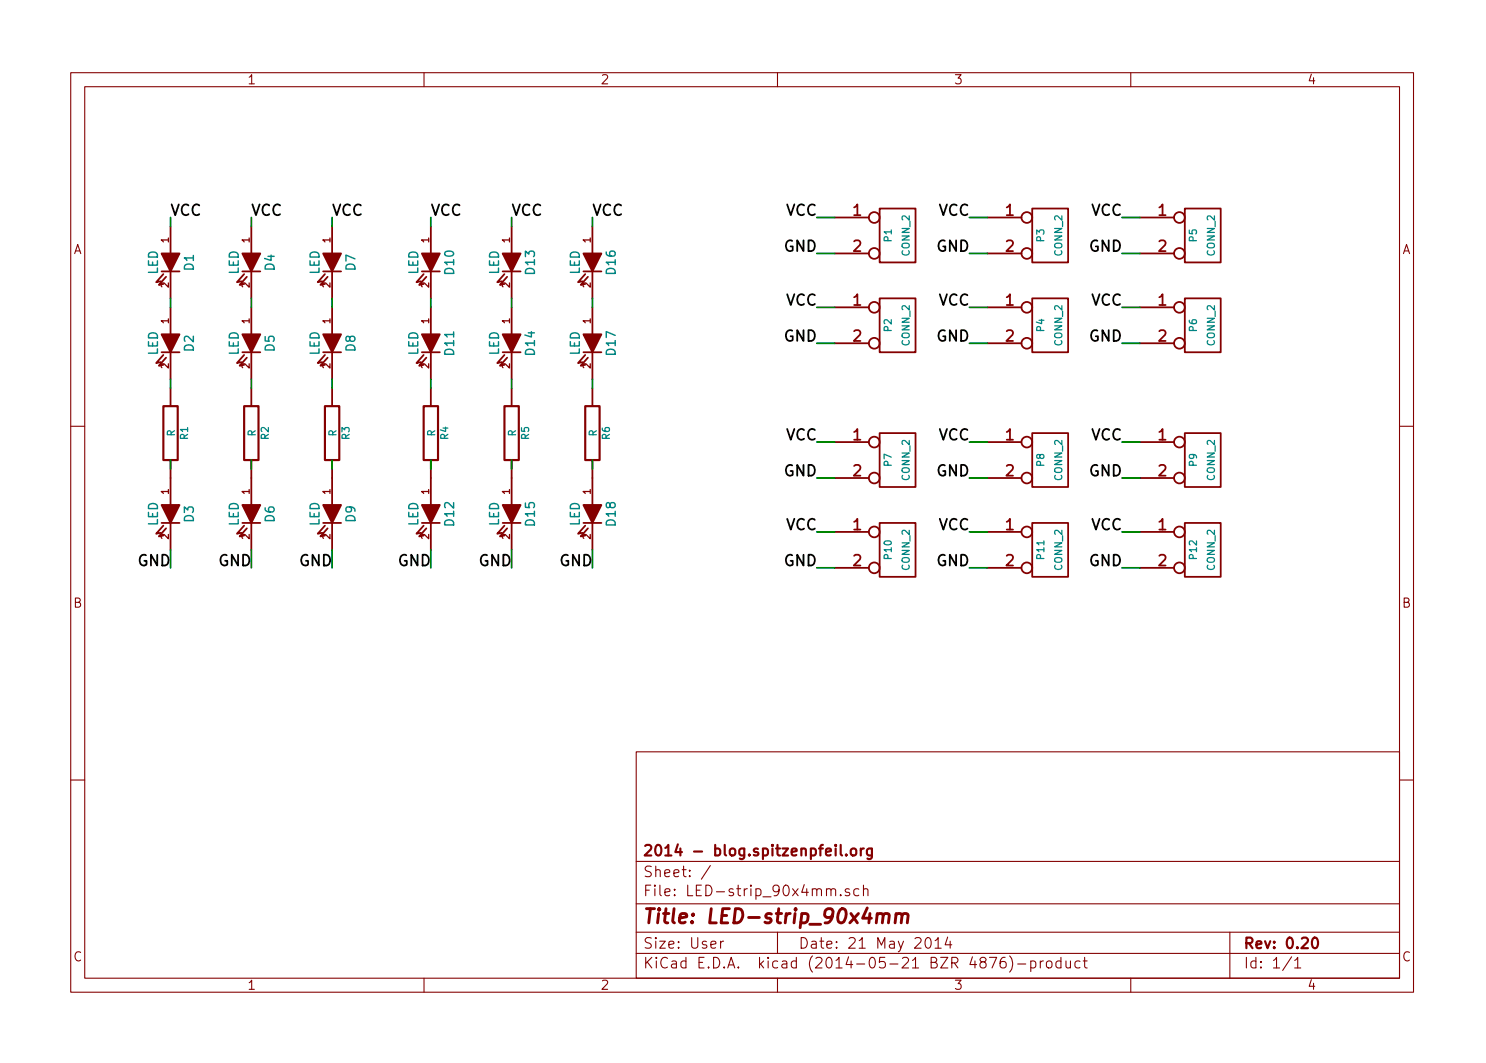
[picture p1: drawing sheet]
<svg xmlns="http://www.w3.org/2000/svg" width="210mm" height="150mm" viewBox="0 0 210 150" stroke-linecap="round" stroke-linejoin="round" font-family="sans-serif">
<g fill="none" stroke="#840000" stroke-width=".15">
<path d="M10 10.3h190v130h-190zM12 12.3h186v126h-186zM60 10.3v2M110 10.3v2M160 10.3v2M10 60.3h2M198 60.3h2M10 110.3h2M90 106.3h108v32h-108zM198 110.3h2M60 138.3v2M90 134.8h108"/>
<path d="M90 131.8h108M90 127.8h108M90 121.8h108M100.5 122.4l-1.3 1.9M102 133.1v1M102.4 133.1h-.3l-.1 .2M110 131.8v3M110 138.3v2M117.6 125.8a.36 .36 0 0 1 .3-.2 .36 .36 0 0 1 .3 .2v.8M118.9 126.5l.1 .1h-.1v-.1v.1M120.2 125.7a.37 .37 0 0 0-.6 .1v.1a.54 .54 0 0 0 .6 .3v.2v.2h-.2h-.4M121.5 125.7l-.4-.1-.3 .3 .1 .6 .2 .1h.4"/>
<path d="M122.2 125.8a.38 .38 0 0 1 .6 0v.8M122.2 125.1v1.5M131 132.7a.35 .35 0 0 1 .4-.1 .35 .35 0 0 1 .3 .2 .77 .77 0 0 1-.5 1.3 .9 .9 0 0 1-.2-1.4zM132.3 133l.4-.4v1.5M132.3 134.1h.9M134.1 132.5l-.4 1.1h1M134.4 133.1v1M140 135.3h1l-.6 1.5M142.2 135.3a.59 .59 0 0 0-.7 .7l.1 .7 .2 .1h.3l.2-.1 .1-.5-.2-.2-.4-.1-.3 .3M142.8 135.1a1.71 1.71 0 0 1 0 2.3M144 136.3h1.1M145.8 135.9a.48 .48 0 0 1 .7 .1l.1 .1-.1 .6a.48 .48 0 0 1-.7 .1"/>
<path d="M145.8 135.9v1.5M147.2 135.9v.9M147.6 135.9h-.3l-.1 .2M148.1 136a.41 .41 0 0 1 .7 .1v.5a.41 .41 0 0 1-.3 .3 .41 .41 0 0 1-.4-.3zM150.1 135.9h-.4l-.3 .2 .1 .6 .2 .1h.4M150.1 135.3v1.5M150.8 135.9l.1 .9a.4 .4 0 0 0 .6-.1M151.5 135.9v.9M152.8 135.9h-.4l-.3 .2 .1 .6 .2 .1h.4M153.3 135.9h.5M153.5 135.3v1.3l.2 .2h.1M160 138.3v2"/>
<path d="M174 131.8v6.5M182.8 135.3l-1.3 1.9M183.2 135.8l.4-.5v1.5M183.2 136.8h.8"/>
</g>
<g fill="none" stroke="#840000" stroke-width=".3">
<path d="M23.1 57.4h2v7.6h-2zM34.5 57.4h2.1v7.6h-2.1zM46 57.4h2v7.6h-2zM59.9 57.4h2.1v7.6h-2.1zM71.4 57.4h2v7.6h-2zM82.8 57.4h2v7.6h-2zM118.9 119.4v1.3l.3 .2M121.8 120v.9M122.2 120h-.3l-.1 .2M123.4 120v1.2a.39 .39 0 0 1-.7 .2M119.7 120.8l.1 .1h-.1v-.1v.1M120.4 120.1a.41 .41 0 0 1 .8 .1v.5a.41 .41 0 0 1-.4 .3 .41 .41 0 0 1-.4-.3z"/>
<path d="M123.4 120h-.5l-.2 .2v.6l.2 .1h.5M185.8 132.7a.35 .35 0 0 1 .3-.1 .35 .35 0 0 1 .3 .2 .77 .77 0 0 1-.4 1.3 .9 .9 0 0 1-.2-1.4z"/>
</g>
<path d="M124.1 129.3a.52 .52 0 0 1 .9 .1l-.2 1.1M125 129.4a.52 .52 0 0 1 .8-.2v.2l-.1 1.1M126.8 129.3a.52 .52 0 0 1 .8 .1l-.1 1.1M126.8 129.2l-.2 1.3M127.6 129.4a.52 .52 0 0 1 .8-.2l.1 .2-.1 1.1" fill="none" stroke="#840000" stroke-width=".41"/>
<g fill="none" stroke="#840000" stroke-width=".25">
<path d="M22.9 38.4h2.5M23.1 38.8l-1 1.1 .6-.1M23.5 39.1l-1 1.2 .6-.2M24.1 32v3.8M24.1 38.4v3.8M34.3 38.4h2.5M34.5 38.8l-1 1.1 .7-.1M34.9 39.1l-1 1.2 .6-.2M35.6 32v3.8M35.6 38.4v3.8M45.7 38.4h2.6M46 38.8l-1 1.1 .6-.1"/>
<path d="M46.4 39.1l-1.1 1.2 .7-.2M47 32v3.8M47 38.4v3.8M59.7 38.4h2.5M59.9 38.8l-1 1.1 .7-.1M60.3 39.1l-1 1.2 .6-.2M61 32v3.8M61 38.4v3.8M71.1 38.4h2.6M71.4 38.8l-1 1.1 .6-.1M71.8 39.1l-1.1 1.2 .7-.2M72.4 32v3.8"/>
<path d="M72.4 38.4v3.8M82.5 38.4h2.6M82.8 38.8l-1 1.1 .6-.1M83.2 39.1l-1 1.2 .6-.2M83.8 32v3.8M83.8 38.4v3.8M118.1 30.8h4.8M118.1 35.8h4.8M124.5 29.5h5v7.6h-5zM139.7 30.8h4.8M139.7 35.8h4.8M146 29.5h5.1v7.6h-5.1z"/>
<path d="M161.3 30.8h4.8M161.3 35.8h4.8M167.6 29.5h5.1v7.6h-5.1zM22.9 49.8h2.5M23.1 50.2l-1 1.1 .6-.1M23.5 50.6l-1 1.1 .6-.1M24.1 43.5v3.8M24.1 49.8v3.8M24.1 54.9v2.5M34.3 49.8h2.5M34.5 50.2l-1 1.1 .7-.1M34.9 50.6l-1 1.1 .6-.1"/>
<path d="M35.6 43.5v3.8M35.6 49.8v3.8M35.6 54.9v2.5M45.7 49.8h2.6M46 50.2l-1 1.1 .6-.1M46.4 50.6l-1.1 1.1 .7-.1M47 43.5v3.8M47 49.8v3.8M47 54.9v2.5M59.7 49.8h2.5M59.9 50.2l-1 1.1 .7-.1M60.3 50.6l-1 1.1 .6-.1"/>
<path d="M61 43.5v3.8M61 49.8v3.8M61 54.9v2.5M71.1 49.8h2.6M71.4 50.2l-1 1.1 .6-.1M71.8 50.6l-1.1 1.1 .7-.1M72.4 43.5v3.8M72.4 49.8v3.8M72.4 54.9v2.5M82.5 49.8h2.6M82.8 50.2l-1 1.1 .6-.1M83.2 50.6l-1 1.1 .6-.1"/>
<path d="M83.8 43.5v3.8M83.8 49.8v3.8M83.8 54.9v2.5M118.1 43.5h4.8M118.1 48.5h4.8M124.5 42.2h5v7.6h-5zM139.7 43.5h4.8M139.7 48.5h4.8M146 42.2h5.1v7.6h-5.1zM161.3 43.5h4.8M161.3 48.5h4.8M167.6 42.2h5.1v7.6h-5.1z"/>
<path d="M22.9 73.9h2.5M23.1 74.3l-1 1.2 .6-.2M23.5 74.7l-1 1.1 .6-.1M24.1 65v6.4M24.1 73.9v3.8M34.3 73.9h2.5M34.5 74.3l-1 1.2 .7-.2M34.9 74.7l-1 1.1 .6-.1M35.6 65v6.4M35.6 73.9v3.8M45.7 73.9h2.6M46 74.3l-1 1.2 .6-.2"/>
<path d="M46.4 74.7l-1.1 1.1 .7-.1M47 65v6.4M47 73.9v3.8M59.7 73.9h2.5M59.9 74.3l-1 1.2 .7-.2M60.3 74.7l-1 1.1 .6-.1M61 65v6.4M61 73.9v3.8M71.1 73.9h2.6M71.4 74.3l-1 1.2 .6-.2M71.8 74.7l-1.1 1.1 .7-.1M72.4 65v6.4"/>
<path d="M72.4 73.9v3.8M82.5 73.9h2.6M82.8 74.3l-1 1.2 .6-.2M83.2 74.7l-1 1.1 .6-.1M83.8 65v6.4M83.8 73.9v3.8M118.1 62.5h4.8M118.1 67.6h4.8M118.1 75.2h4.8M124.5 61.2h5v7.7h-5zM124.5 73.9h5v7.7h-5zM139.7 62.5h4.8"/>
<path d="M139.7 67.6h4.8M139.7 75.2h4.8M146 61.2h5.1v7.7h-5.1zM146 73.9h5.1v7.7h-5.1zM161.3 62.5h4.8M161.3 67.6h4.8M161.3 75.2h4.8M167.6 61.2h5.1v7.7h-5.1zM167.6 73.9h5.1v7.7h-5.1zM118.1 80.3h4.8M139.7 80.3h4.8M161.3 80.3h4.8"/>
<circle cx="123.7" cy="30.8" r=".76"/>
<circle cx="123.7" cy="35.8" r=".76"/>
<circle cx="145.3" cy="30.8" r=".76"/>
<circle cx="145.3" cy="35.8" r=".76"/>
<circle cx="166.9" cy="30.8" r=".76"/>
<circle cx="166.9" cy="35.8" r=".76"/>
<circle cx="123.7" cy="43.5" r=".76"/>
<circle cx="123.7" cy="48.5" r=".76"/>
<circle cx="145.3" cy="43.5" r=".76"/>
<circle cx="145.3" cy="48.5" r=".76"/>
<circle cx="166.9" cy="48.5" r=".76"/>
<circle cx="166.9" cy="43.5" r=".76"/>
<circle cx="123.7" cy="75.2" r=".76"/>
<circle cx="123.7" cy="62.5" r=".76"/>
<circle cx="123.7" cy="67.6" r=".76"/>
<circle cx="145.3" cy="75.2" r=".76"/>
<circle cx="145.3" cy="67.6" r=".76"/>
<circle cx="145.3" cy="62.5" r=".76"/>
<circle cx="166.9" cy="62.5" r=".76"/>
<circle cx="166.9" cy="67.6" r=".76"/>
<circle cx="166.9" cy="75.2" r=".76"/>
<circle cx="123.7" cy="80.3" r=".76"/>
<circle cx="145.3" cy="80.3" r=".76"/>
<circle cx="166.9" cy="80.3" r=".76"/>
</g>
<g fill="#840000" stroke="#840000" stroke-width=".25">
<path d="M22.9 35.8h2.5l-1.3 2.6z"/>
<path d="M22.9 47.3h2.5l-1.3 2.5z"/>
<path d="M22.9 71.4h2.5l-1.3 2.5z"/>
<path d="M34.3 35.8h2.5l-1.2 2.6z"/>
<path d="M34.3 47.3h2.5l-1.2 2.5z"/>
<path d="M34.3 71.4h2.5l-1.2 2.5z"/>
<path d="M45.7 35.8h2.6l-1.3 2.6z"/>
<path d="M45.7 47.3h2.6l-1.3 2.5z"/>
<path d="M45.7 71.4h2.6l-1.3 2.5z"/>
<path d="M59.7 35.8h2.5l-1.2 2.6z"/>
<path d="M59.7 47.3h2.5l-1.2 2.5z"/>
<path d="M59.7 71.4h2.5l-1.2 2.5z"/>
<path d="M71.1 35.8h2.6l-1.3 2.6z"/>
<path d="M71.1 47.3h2.6l-1.3 2.5z"/>
<path d="M71.1 71.4h2.6l-1.3 2.5z"/>
<path d="M82.5 35.8h2.6l-1.3 2.6z"/>
<path d="M82.5 47.3h2.6l-1.3 2.5z"/>
<path d="M82.5 71.4h2.6l-1.3 2.5z"/>
</g>
<g fill="none" stroke="#008400" stroke-width=".25">
<path d="M24.1 30.8v1.2M35.6 30.8v1.2M47 30.8v1.2M61 30.8v1.2M72.4 30.8v1.2M83.8 30.8v1.2M115.6 30.8h2.5M115.6 35.8h2.5M137.2 30.8h2.5M137.2 35.8h2.5M158.7 30.8h2.6M158.7 35.8h2.6"/>
<path d="M24.1 42.2v1.3M24.1 53.6v1.3M35.6 42.2v1.3M35.6 53.6v1.3M47 42.2v1.3M47 53.6v1.3M61 42.2v1.3M61 53.6v1.3M72.4 42.2v1.3M72.4 53.6v1.3M83.8 42.2v1.3M83.8 53.6v1.3"/>
<path d="M115.6 43.5h2.5M115.6 48.5h2.5M137.2 43.5h2.5M137.2 48.5h2.5M158.7 43.5h2.6M158.7 48.5h2.6M24.1 65v1.3M35.6 65v1.3M47 65v1.3M61 65v1.3M72.4 65v1.3M83.8 65v1.3"/>
<path d="M115.6 62.5h2.5M115.6 67.6h2.5M115.6 75.2h2.5M137.2 62.5h2.5M137.2 67.6h2.5M137.2 75.2h2.5M158.7 62.5h2.6M158.7 67.6h2.6M158.7 75.2h2.6M115.6 80.3h2.5M137.2 80.3h2.5M158.7 80.3h2.6"/>
</g>
<text font-size="2.8" fill="#840000" x="91" y="130.6">Title: LED-strip_90x4mm</text>
<g font-size="2.1">
<text x="24.1" y="30.5">VCC</text>
<text x="35.6" y="30.5">VCC</text>
<text x="47" y="30.5">VCC</text>
<text x="61" y="30.5">VCC</text>
<text x="72.4" y="30.5">VCC</text>
<text x="83.8" y="30.5">VCC</text>
<text x="110.8" y="35.6">GND</text>
<text x="111.1" y="30.5">VCC</text>
<text x="132.4" y="35.6">GND</text>
<text x="132.7" y="30.5">VCC</text>
<text x="154" y="35.6">GND</text>
<text x="154.3" y="30.5">VCC</text>
<text x="111.1" y="43.2">VCC</text>
<text x="132.7" y="43.2">VCC</text>
<text x="154.3" y="43.2">VCC</text>
<text x="110.8" y="48.3">GND</text>
<text x="132.4" y="48.3">GND</text>
<text x="154" y="48.3">GND</text>
<text x="111.1" y="62.2">VCC</text>
<text x="132.7" y="62.2">VCC</text>
<text x="154.3" y="62.2">VCC</text>
<text x="110.8" y="67.3">GND</text>
<text x="132.4" y="67.3">GND</text>
<text x="154" y="67.3">GND</text>
<text x="111.1" y="74.9">VCC</text>
<text x="132.7" y="74.9">VCC</text>
<text x="154.3" y="74.9">VCC</text>
<text x="110.8" y="80">GND</text>
<text x="132.4" y="80">GND</text>
<text x="154" y="80">GND</text>
</g>
<g font-size="2.1" fill="#840000">
<text x="120.7" y="30.5">1</text>
<text x="120.7" y="35.6">2</text>
<text x="142.3" y="30.5">1</text>
<text x="142.3" y="35.6">2</text>
<text x="163.9" y="30.5">1</text>
<text x="163.9" y="35.6">2</text>
<text x="120.7" y="43.2">1</text>
<text x="142.3" y="43.2">1</text>
<text x="163.9" y="43.2">1</text>
<text x="120.7" y="48.3">2</text>
<text x="142.3" y="48.3">2</text>
<text x="163.9" y="48.3">2</text>
<text x="120.7" y="62.2">1</text>
<text x="142.3" y="62.2">1</text>
<text x="163.9" y="62.2">1</text>
<text x="120.7" y="67.3">2</text>
<text x="142.3" y="67.3">2</text>
<text x="163.9" y="67.3">2</text>
<text x="120.7" y="74.9">1</text>
<text x="142.3" y="74.9">1</text>
<text x="163.9" y="74.9">1</text>
<text x="120.7" y="80">2</text>
<text x="142.3" y="80">2</text>
<text x="163.9" y="80">2</text>
<text x="91" y="124">Sheet: /</text>
<text x="91" y="121">2014 - blog.spitzenpfeil.org</text>
<text x="91" y="126.7">File: LED-strip_90x4mm.sch</text>
<text x="91" y="136.9">KiCad E.D.A. kicad (2014-05-21 BZR 4876)-product</text>
<text x="91" y="134.1">Size: User</text>
<text x="113" y="134.1">Date: 21 May 2014</text>
<text x="176" y="134.1">Rev: 0.20</text>
<text x="176" y="136.9">Id: 1/1</text>
</g>
<g font-size="2.1" fill="#008400">
<text x="19.4" y="80">GND</text>
<text x="30.8" y="80">GND</text>
<text x="42.3" y="80">GND</text>
<text x="56.2" y="80">GND</text>
<text x="67.7" y="80">GND</text>
<text x="79.1" y="80">GND</text>
</g>
<g font-size="1.8" fill="#840000">
<text x="35" y="11.9">1</text>
<text x="85" y="11.9">2</text>
<text x="135" y="11.9">3</text>
<text x="185" y="11.9">4</text>
<text x="10.4" y="35.9">A</text>
<text x="198.4" y="35.9">A</text>
<text x="10.4" y="85.9">B</text>
<text x="198.4" y="85.9">B</text>
<text x="10.4" y="135.9">C</text>
<text x="198.4" y="135.9">C</text>
<text x="35" y="139.9">1</text>
<text x="85" y="139.9">2</text>
<text x="135" y="139.9">3</text>
<text x="185" y="139.9">4</text>
</g>
<g font-size="1.8" fill="#008484">
<text x="22.3" y="38.9" transform="rotate(-90 22.3 38.9)">LED</text>
<text x="27.4" y="38.2" transform="rotate(-90 27.4 38.2)">D1</text>
<text x="33.8" y="38.9" transform="rotate(-90 33.8 38.9)">LED</text>
<text x="38.8" y="38.2" transform="rotate(-90 38.8 38.2)">D4</text>
<text x="45.2" y="38.9" transform="rotate(-90 45.2 38.9)">LED</text>
<text x="50.3" y="38.2" transform="rotate(-90 50.3 38.2)">D7</text>
<text x="59.2" y="38.9" transform="rotate(-90 59.2 38.9)">LED</text>
<text x="64.2" y="38.7" transform="rotate(-90 64.2 38.7)">D10</text>
<text x="70.6" y="38.9" transform="rotate(-90 70.6 38.9)">LED</text>
<text x="75.7" y="38.7" transform="rotate(-90 75.7 38.7)">D13</text>
<text x="82" y="38.9" transform="rotate(-90 82 38.9)">LED</text>
<text x="87.1" y="38.7" transform="rotate(-90 87.1 38.7)">D16</text>
<text x="22.3" y="50.3" transform="rotate(-90 22.3 50.3)">LED</text>
<text x="27.4" y="49.6" transform="rotate(-90 27.4 49.6)">D2</text>
<text x="33.8" y="50.3" transform="rotate(-90 33.8 50.3)">LED</text>
<text x="38.8" y="49.6" transform="rotate(-90 38.8 49.6)">D5</text>
<text x="45.2" y="50.3" transform="rotate(-90 45.2 50.3)">LED</text>
<text x="50.3" y="49.6" transform="rotate(-90 50.3 49.6)">D8</text>
<text x="59.2" y="50.3" transform="rotate(-90 59.2 50.3)">LED</text>
<text x="64.2" y="50.2" transform="rotate(-90 64.2 50.2)">D11</text>
<text x="70.6" y="50.3" transform="rotate(-90 70.6 50.3)">LED</text>
<text x="75.7" y="50.2" transform="rotate(-90 75.7 50.2)">D14</text>
<text x="82" y="50.3" transform="rotate(-90 82 50.3)">LED</text>
<text x="87.1" y="50.2" transform="rotate(-90 87.1 50.2)">D17</text>
<text x="22.3" y="74.4" transform="rotate(-90 22.3 74.4)">LED</text>
<text x="27.4" y="73.8" transform="rotate(-90 27.4 73.8)">D3</text>
<text x="33.8" y="74.4" transform="rotate(-90 33.8 74.4)">LED</text>
<text x="38.8" y="73.8" transform="rotate(-90 38.8 73.8)">D6</text>
<text x="45.2" y="74.4" transform="rotate(-90 45.2 74.4)">LED</text>
<text x="50.3" y="73.8" transform="rotate(-90 50.3 73.8)">D9</text>
<text x="59.2" y="74.4" transform="rotate(-90 59.2 74.4)">LED</text>
<text x="64.2" y="74.3" transform="rotate(-90 64.2 74.3)">D12</text>
<text x="70.6" y="74.4" transform="rotate(-90 70.6 74.4)">LED</text>
<text x="75.7" y="74.3" transform="rotate(-90 75.7 74.3)">D15</text>
<text x="82" y="74.4" transform="rotate(-90 82 74.4)">LED</text>
<text x="87.1" y="74.3" transform="rotate(-90 87.1 74.3)">D18</text>
</g>
<g font-size="1.4" fill="#840000">
<text x="23.9" y="34.3" transform="rotate(-90 23.9 34.3)">1</text>
<text x="35.3" y="34.3" transform="rotate(-90 35.3 34.3)">1</text>
<text x="46.7" y="34.3" transform="rotate(-90 46.7 34.3)">1</text>
<text x="60.7" y="34.3" transform="rotate(-90 60.7 34.3)">1</text>
<text x="72.1" y="34.3" transform="rotate(-90 72.1 34.3)">1</text>
<text x="83.6" y="34.3" transform="rotate(-90 83.6 34.3)">1</text>
<text x="23.9" y="40.7" transform="rotate(-90 23.9 40.7)">2</text>
<text x="35.3" y="40.7" transform="rotate(-90 35.3 40.7)">2</text>
<text x="46.7" y="40.7" transform="rotate(-90 46.7 40.7)">2</text>
<text x="60.7" y="40.7" transform="rotate(-90 60.7 40.7)">2</text>
<text x="72.1" y="40.7" transform="rotate(-90 72.1 40.7)">2</text>
<text x="83.6" y="40.7" transform="rotate(-90 83.6 40.7)">2</text>
<text x="23.9" y="45.7" transform="rotate(-90 23.9 45.7)">1</text>
<text x="35.3" y="45.7" transform="rotate(-90 35.3 45.7)">1</text>
<text x="46.7" y="45.7" transform="rotate(-90 46.7 45.7)">1</text>
<text x="60.7" y="45.7" transform="rotate(-90 60.7 45.7)">1</text>
<text x="72.1" y="45.7" transform="rotate(-90 72.1 45.7)">1</text>
<text x="83.6" y="45.7" transform="rotate(-90 83.6 45.7)">1</text>
<text x="23.9" y="52.1" transform="rotate(-90 23.9 52.1)">2</text>
<text x="35.3" y="52.1" transform="rotate(-90 35.3 52.1)">2</text>
<text x="46.7" y="52.1" transform="rotate(-90 46.7 52.1)">2</text>
<text x="60.7" y="52.1" transform="rotate(-90 60.7 52.1)">2</text>
<text x="72.1" y="52.1" transform="rotate(-90 72.1 52.1)">2</text>
<text x="83.6" y="52.1" transform="rotate(-90 83.6 52.1)">2</text>
<text x="23.9" y="69.9" transform="rotate(-90 23.9 69.9)">1</text>
<text x="35.3" y="69.9" transform="rotate(-90 35.3 69.9)">1</text>
<text x="46.7" y="69.9" transform="rotate(-90 46.7 69.9)">1</text>
<text x="60.7" y="69.9" transform="rotate(-90 60.7 69.9)">1</text>
<text x="72.1" y="69.9" transform="rotate(-90 72.1 69.9)">1</text>
<text x="83.6" y="69.9" transform="rotate(-90 83.6 69.9)">1</text>
<text x="23.9" y="76.2" transform="rotate(-90 23.9 76.2)">2</text>
<text x="35.3" y="76.2" transform="rotate(-90 35.3 76.2)">2</text>
<text x="46.7" y="76.2" transform="rotate(-90 46.7 76.2)">2</text>
<text x="60.7" y="76.2" transform="rotate(-90 60.7 76.2)">2</text>
<text x="72.1" y="76.2" transform="rotate(-90 72.1 76.2)">2</text>
<text x="83.6" y="76.2" transform="rotate(-90 83.6 76.2)">2</text>
</g>
<g font-size="1.4" fill="#008484">
<text x="126.2" y="34.2" transform="rotate(-90 126.2 34.2)">P1</text>
<text x="147.8" y="34.2" transform="rotate(-90 147.8 34.2)">P3</text>
<text x="169.3" y="34.2" transform="rotate(-90 169.3 34.2)">P5</text>
<text x="128.7" y="36.2" transform="rotate(-90 128.7 36.2)">CONN_2</text>
<text x="150.3" y="36.2" transform="rotate(-90 150.3 36.2)">CONN_2</text>
<text x="171.9" y="36.2" transform="rotate(-90 171.9 36.2)">CONN_2</text>
<text x="126.2" y="46.9" transform="rotate(-90 126.2 46.9)">P2</text>
<text x="147.8" y="46.9" transform="rotate(-90 147.8 46.9)">P4</text>
<text x="169.3" y="46.9" transform="rotate(-90 169.3 46.9)">P6</text>
<text x="128.7" y="48.9" transform="rotate(-90 128.7 48.9)">CONN_2</text>
<text x="150.3" y="48.9" transform="rotate(-90 150.3 48.9)">CONN_2</text>
<text x="171.9" y="48.9" transform="rotate(-90 171.9 48.9)">CONN_2</text>
<text x="24.7" y="61.7" transform="rotate(-90 24.7 61.7)">R</text>
<text x="26.6" y="62.1" transform="rotate(-90 26.6 62.1)">R1</text>
<text x="36.2" y="61.7" transform="rotate(-90 36.2 61.7)">R</text>
<text x="38" y="62.1" transform="rotate(-90 38 62.1)">R2</text>
<text x="47.6" y="61.7" transform="rotate(-90 47.6 61.7)">R</text>
<text x="49.5" y="62.1" transform="rotate(-90 49.5 62.1)">R3</text>
<text x="61.6" y="61.7" transform="rotate(-90 61.6 61.7)">R</text>
<text x="63.4" y="62.1" transform="rotate(-90 63.4 62.1)">R4</text>
<text x="73" y="61.7" transform="rotate(-90 73 61.7)">R</text>
<text x="74.9" y="62.1" transform="rotate(-90 74.9 62.1)">R5</text>
<text x="84.4" y="61.7" transform="rotate(-90 84.4 61.7)">R</text>
<text x="86.3" y="62.1" transform="rotate(-90 86.3 62.1)">R6</text>
<text x="126.2" y="65.9" transform="rotate(-90 126.2 65.9)">P7</text>
<text x="147.8" y="65.9" transform="rotate(-90 147.8 65.9)">P8</text>
<text x="169.3" y="65.9" transform="rotate(-90 169.3 65.9)">P9</text>
<text x="128.7" y="67.9" transform="rotate(-90 128.7 67.9)">CONN_2</text>
<text x="150.3" y="67.9" transform="rotate(-90 150.3 67.9)">CONN_2</text>
<text x="171.9" y="67.9" transform="rotate(-90 171.9 67.9)">CONN_2</text>
<text x="126.2" y="79" transform="rotate(-90 126.2 79)">P10</text>
<text x="128.7" y="80.6" transform="rotate(-90 128.7 80.6)">CONN_2</text>
<text x="147.8" y="79" transform="rotate(-90 147.8 79)">P11</text>
<text x="150.3" y="80.6" transform="rotate(-90 150.3 80.6)">CONN_2</text>
<text x="169.3" y="79" transform="rotate(-90 169.3 79)">P12</text>
<text x="171.9" y="80.6" transform="rotate(-90 171.9 80.6)">CONN_2</text>
</g>
</svg>
